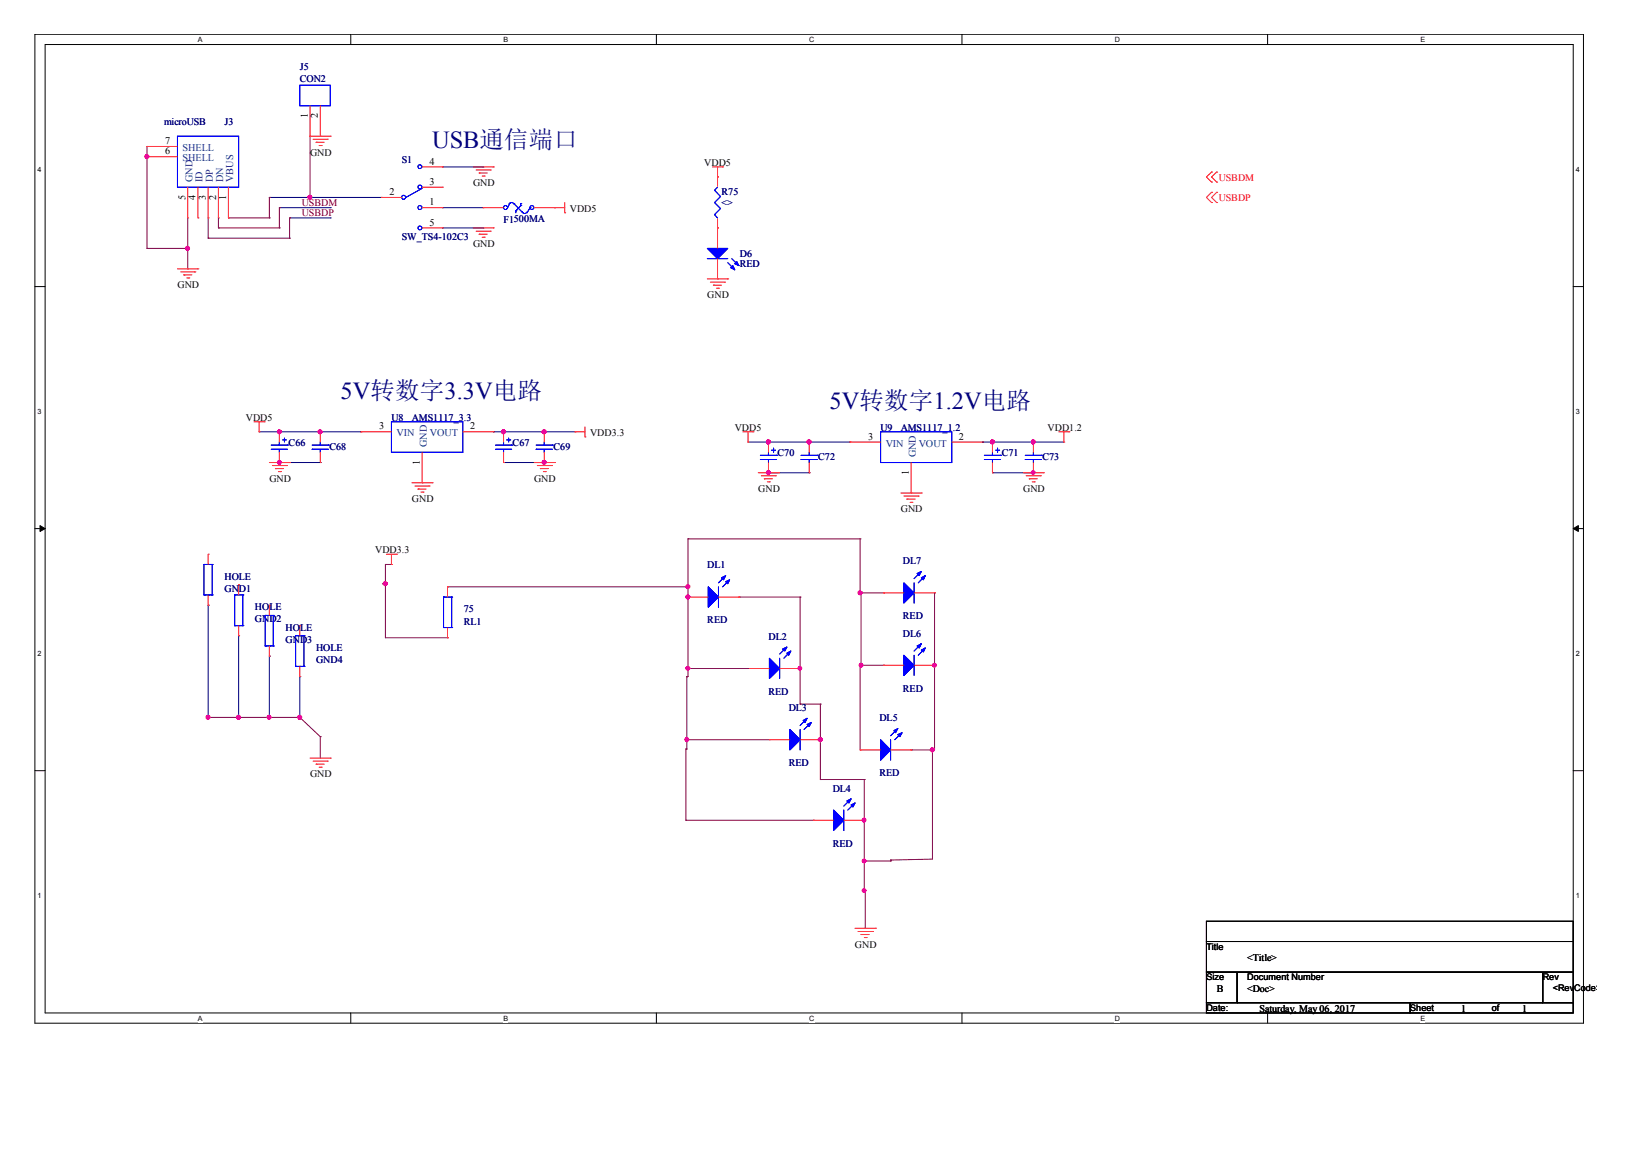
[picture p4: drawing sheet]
<svg xmlns="http://www.w3.org/2000/svg" width="297mm" height="210mm" viewBox="0 0 297 210" stroke-linecap="round" stroke-linejoin="round" font-family="sans-serif">
<path d="M6.3 6.2h281.9v179.9h-281.9zM8.2 8.1h278.1v176.1h-278.1z" fill="none" stroke="#000" stroke-width=".18"/>
<g fill="#fff">
<path d="M36 6.4h.8v1.5h-.8z"/>
<path d="M36 184.5h.8v1.4h-.8z"/>
</g>
<path d="M63.8 6.2v1.9M63.8 184.2v1.9" fill="none" stroke="#000" stroke-width=".18"/>
<g fill="#fff">
<path d="M91.7 6.4h.8v1.5h-.8z"/>
<path d="M91.7 184.5h.8v1.4h-.8z"/>
</g>
<path d="M119.5 6.2v1.9M119.5 184.2v1.9" fill="none" stroke="#000" stroke-width=".18"/>
<g fill="#fff">
<path d="M147.3 6.4h.9v1.5h-.9z"/>
<path d="M147.3 184.5h.9v1.4h-.9z"/>
</g>
<path d="M175.1 6.2v1.9M175.1 184.2v1.9" fill="none" stroke="#000" stroke-width=".18"/>
<g fill="#fff">
<path d="M202.9 6.4h.9v1.5h-.9z"/>
<path d="M202.9 184.5h.9v1.4h-.9z"/>
</g>
<path d="M230.7 6.2v1.9M230.7 184.2v1.9" fill="none" stroke="#000" stroke-width=".18"/>
<g fill="#fff">
<path d="M258.5 6.4h.9v1.5h-.9z"/>
<path d="M258.5 184.5h.9v1.4h-.9z"/>
<path d="M6.8 30.1h.7v1.5h-.7z"/>
<path d="M286.8 30.1h.7v1.5h-.7z"/>
<path d="M6.8 74.1h.7v1.5h-.7z"/>
<path d="M286.8 74.1h.7v1.5h-.7z"/>
</g>
<path d="M6.3 52.1h1.9M286.3 52.1h1.9" fill="none" stroke="#000" stroke-width=".18"/>
<g fill="#fff">
<path d="M6.8 118.2h.7v1.4h-.7z"/>
<path d="M286.8 118.2h.7v1.4h-.7z"/>
</g>
<path d="M6.3 96.2h1.9M286.3 96.2h1.9" fill="none" stroke="#000" stroke-width=".18"/>
<g fill="#000" stroke="#000" stroke-width=".18">
<path d="M7.3 95.6l.9 .6-.9 .5z" fill-rule="evenodd"/>
<path d="M286.3 96.2l1-.6v1.1z" fill-rule="evenodd"/>
</g>
<g fill="#fff">
<path d="M6.8 162.2h.7v1.5h-.7z"/>
<path d="M286.8 162.2h.7v1.5h-.7z"/>
</g>
<path d="M6.3 140.2h1.9M286.3 140.2h1.9M219.6 167.6h66.7v3.7h-66.7zM219.6 171.3h66.7v5.5h-66.7zM219.6 176.8h5.6v5.6h-5.6zM225.2 176.8h55.6v5.6h-55.6zM280.8 176.8h5.5v5.6h-5.5zM219.6 182.4h37.1v1.8h-37.1zM256.7 182.4h29.6v1.8h-29.6z" fill="none" stroke="#000" stroke-width=".18"/>
<g fill="none" stroke="#000080" stroke-width=".18">
<path d="M49 35.9h20.4M50.8 37.8h9.3M52.7 39.6h7.4M56.4 35.9h.1M60.1 39.6h.1M60.1 37.8h.1M69.4 35.9h.1M80.5 37.8h.1M80.5 37.8h7.4M80.5 30.4h7.4M87.9 30.4h.1M80.5 41.5h7.4"/>
<path d="M87.9 41.5h.1M47.2 78.5h18.5M50.8 78.5h.1M58.3 78.5h.1M65.7 78.5h.1M89.8 78.5h.1M89.8 78.5h14.8M91.7 78.5h.1M99.1 78.5h.1M50.8 84.1h7.5M58.3 84.1h.1M91.7 84.1h7.4"/>
<path d="M99.1 84.1h.1M136.1 80.4h18.6M139.9 80.4h.1M139.9 86h7.4M147.3 80.4h.1M147.3 86h.1M154.7 80.4h.1M178.8 80.4h.1M178.8 80.4h14.8M180.6 80.4h.1M180.6 86h7.5M188.1 80.4h.1"/>
<path d="M188.1 86h.1M37.9 110.1h.1M37.9 110.1v20.6M43.4 115.6h.1M43.4 115.6v14.9M49 119.4h.1M49 119.4v11.1M37.9 130.5h.1M54.6 123.1h.1M54.6 123.1v7.4"/>
</g>
<g fill="#f0f" stroke="#f0f" stroke-width=".18">
<circle cx="49" cy="130.5" r=".35"/>
<circle cx="50.8" cy="78.5" r=".34"/>
<circle cx="58.2" cy="78.5" r=".34"/>
<circle cx="50.8" cy="84.1" r=".35"/>
<circle cx="99" cy="84.1" r=".37"/>
<circle cx="99" cy="78.5" r=".36"/>
<circle cx="91.6" cy="78.5" r=".36"/>
<circle cx="188" cy="80.4" r=".35"/>
<circle cx="139.8" cy="80.4" r=".37"/>
<circle cx="147.2" cy="80.4" r=".37"/>
<circle cx="139.9" cy="85.9" r=".36"/>
<circle cx="188" cy="85.9" r=".34"/>
<circle cx="180.6" cy="80.4" r=".35"/>
<circle cx="125.2" cy="121.5" r=".36"/>
<circle cx="125" cy="134.5" r=".35"/>
<circle cx="145.6" cy="121.5" r=".34"/>
<circle cx="149.3" cy="134.5" r=".37"/>
<circle cx="157.3" cy="162" r=".34"/>
<circle cx="125.2" cy="108.6" r=".37"/>
<circle cx="170.1" cy="121" r=".36"/>
<circle cx="169.7" cy="136.4" r=".37"/>
<circle cx="156.7" cy="121" r=".34"/>
<circle cx="156.5" cy="107.8" r=".36"/>
<circle cx="157.3" cy="149.2" r=".35"/>
<circle cx="157.3" cy="156.6" r=".34"/>
<circle cx="125.2" cy="106.7" r=".37"/>
<circle cx="70.1" cy="106.2" r=".37"/>
<circle cx="54.5" cy="130.5" r=".37"/>
<circle cx="37.9" cy="130.5" r=".37"/>
<circle cx="43.4" cy="130.5" r=".37"/>
<circle cx="34.1" cy="45.2" r=".37"/>
<circle cx="26.7" cy="28.5" r=".37"/>
<circle cx="56.4" cy="35.9" r=".37"/>
</g>
<g fill="none" stroke="#800040" stroke-width=".18">
<path d="M26.8 28.5h.1M26.8 26.6v18.6M34.2 39.6v9.3M37.9 39.6v3.7M39.8 39.6v1.9M41.6 39.6h7.4M49 39.6h.1M49 35.9h.1M49 35.9v3.7M50.8 37.8h.1M50.8 37.8v3.7M52.7 39.6h.1"/>
<path d="M52.7 39.6v3.7M56.4 35.9h.1M56.4 24.8v11.1M26.8 45.2h.1M26.8 45.2h7.4M34.2 45.2h.1M34.2 48.9h.1M37.9 43.3h.1M37.9 43.3h14.8M39.8 41.5h.1M39.8 41.5h11M50.8 41.5h.1"/>
<path d="M52.7 43.3h.1M125.2 98h.1M125.2 98v25.1h-.2M125.2 98h31.3M156.5 98h.1M156.5 98v9.8M69.6 106.2h.1M69.6 106.2h.5M70.1 102.7h.1M70.1 106.2h.1M70.1 102.7h1.1M70.1 102.7v13.3h11.3"/>
<path d="M81.4 106.7h.1M81.4 116h.1M81.4 106.7h43.8M125.2 108.6h.1M125.2 106.7h.1M134.5 108.6h.1M134.5 108.6h11.1M145.6 108.6h.1M145.6 108.6v19.5M156.5 107.8h4.3M156.7 107.7h.1M156.7 107.7v13.3"/>
<path d="M156.7 107.7l-.2 .1M160.8 107.8h.1M170.1 107.8h.1M170.1 107.8v28.6h-4.3M37.9 130.5h.1M37.9 130.5h16.7M43.4 130.5h.1M49 130.5h.1M54.6 130.5h.1M54.6 130.5l3.7 3.5M58.3 134h.1M58.3 134v3.9"/>
<path d="M124.8 136.2h.1M124.8 136.2v13M125 134.5h.1M125 123.1h.1M125 134.5h15M125 123.1v13.1h-.2M125.2 121.6h.1M125.2 121.6h11.2M145.6 121.6h.1M145.6 128.1h.1M145.6 128.1h3.7M149.3 134.5h.1"/>
<path d="M149.3 128.1h.1M149.3 128.1v13.7M156.5 121h.1M156.5 121v15.4M156.5 121h4.3M156.7 121h.1M160.8 121h.1M165.8 136.4h.1M169.7 136.4h.1M169.7 136.4v19.9l-7.6 .1M170.1 121h.1M124.8 149.2h.1"/>
<path d="M124.8 149.2h23.2M149.3 141.8h.1M149.3 141.8h8M157.3 141.8h.1M157.3 156.6h.1M157.3 149.2h.1M157.3 141.8v20.2M157.3 156.6h4.8M162.1 156.4h.1M162.1 156.6h.1M162.1 156.4v.2M157.1 162h.1"/>
<path d="M157.1 162h.4M157.3 162h.1M157.5 162h.1M157.5 162v6.8"/>
</g>
<g fill="none" stroke="#f00" stroke-width=".18">
<path d="M56.4 19.2v5.6M58.3 19.2v5.6M26.8 28.5h.1M26.8 26.6h.1M26.8 28.5h5.5M26.8 26.6h5.5M34.2 39.6h.1M34.2 34.1v5.5M36 39.6h.1M36 34.1v5.5M37.9 39.6h.1M37.9 34.1v5.5"/>
<path d="M39.8 39.6h.1M39.8 34.1v5.5M41.6 39.6h.1M41.6 34.1v5.5M56.4 24.8h.1M56.4 24.8h3.7M57 25.3h2.6M57.5 25.9h.1M57.5 25.9h1.5M58.1 26.5h.4M58.3 24.8h.1M58.5 26.5h.1"/>
<path d="M59.6 25.3h.1M60.1 24.8h.1M69.4 35.9h.1M69.4 35.9h3.7M76.8 37.8h3.7M76.8 30.4h3.7M76.8 34.1h3.7M80.5 34.1h.1M80.5 37.8h.1M80.5 30.4h.1M86.1 30.4h3.7M86.7 30.9h2.5"/>
<path d="M87.2 31.5h.1M87.2 31.5h1.5M87.8 32h.3M87.9 37.8h.1M87.9 37.8h3.8M88.1 32h.1M89.2 30.9h.1M89.8 30.4h.1M97.2 37.8h5.6M100.9 37.8h.1M102.8 38.7h.1M102.8 36.8v1.9"/>
<path d="M129.7 30.4h1.8M130.6 32.2h.1M130.6 30.4v3.5M130.6 39.8v5.4M131.5 30.4h.1M220.5 31.3h.1M220.5 33.1h.1M220.5 35h.1M220.5 36.8h.1M220.5 31.3l-.9 .9 .9 .9M220.5 35l-.9 .9 .9 .9M221.4 33.1h.1"/>
<path d="M221.4 31.3h.1M221.4 36.8h.1M221.4 35h.1M221.4 31.3l-.9 .9 .9 .9M221.4 35l-.9 .9 .9 .9M32.3 48.9h3.7M32.9 49.5h2.6M33.4 50h.1M33.4 50h1.5M34 50.6h.4M34.4 50.6h.1M35.5 49.5h.1"/>
<path d="M36 48.9h.1M76.8 41.5h3.7M80.5 41.5h.1M86.1 41.5h3.7M86.7 42.1h2.5M87.2 42.6h.1M87.2 42.6h1.5M87.8 43.2h.3M88.1 43.2h.1M89.2 42.1h.1M89.8 41.5h.1M128.7 50.7h3.8"/>
<path d="M129.3 51.3h2.6M129.8 51.9h.1M129.8 51.9h1.5M130.4 52.4h.4M130.6 41.5h.1M130.6 50.7h.1M130.6 47v3.7M130.8 52.4h.1M131.9 51.3h.1M132.5 50.7h.1M46.2 76.7h1.9M47.2 78.5h.1"/>
<path d="M47.2 76.7v1.8M48.1 76.7h.1M50.8 78.5h.1M50.8 78.5v1.9M58.3 78.5h.1M58.3 78.5v1.9M65.7 78.5h.1M65.7 78.5h5.5M84.2 78.5h5.6M89.8 78.5h.1M91.7 78.5h.1M91.7 78.5v1.9"/>
<path d="M99.1 78.5h.1M99.1 78.5v1.9M104.6 78.5h.1M104.6 78.5h1.9M106.5 79.5h.1M106.5 77.7v1.8M135.2 78.5h1.9M136.1 78.5v1.9M137.1 78.5h.1M192.7 78.5h1.9M193.6 78.5v1.9M194.6 78.5h.1"/>
<path d="M49 84.1h3.7M49.6 84.7h2.6M50.1 85.2h.1M50.1 85.2h1.5M50.7 85.8h.4M50.8 84.1h.1M50.8 82.3v1.8M51.1 85.8h.1M52.2 84.7h.1M52.7 84.1h.1M58.3 84.1h.1M58.3 82.3v1.8"/>
<path d="M75 87.8h3.7M75.5 88.4h2.6M76.1 89h.1M76.1 89h1.5M76.6 89.5h.4M76.8 87.8h.1M76.8 82.3v5.5M77 89.5h.1M78.1 88.4h.1M78.7 87.8h.1M91.7 84.1h.1M91.7 82.3v1.8"/>
<path d="M97.2 84.1h3.7M97.8 84.7h2.6M98.3 85.2h.1M98.3 85.2h1.5M98.9 85.8h.4M99.1 84.1h.1M99.1 82.3v1.8M99.3 85.8h.1M100.4 84.7h.1M100.9 84.1h.1M136.1 80.4h.1M138 86h3.7"/>
<path d="M138.6 86.5h2.5M139.1 87.1h.1M139.1 87.1h1.5M139.7 87.6h.3M139.9 80.4h.1M139.9 86h.1M139.9 80.4v1.9M139.9 84.1v1.9M140 87.6h.1M141.1 86.5h.1M141.7 86h.1M147.3 86h.1"/>
<path d="M147.3 80.4h.1M147.3 80.4v1.9M147.3 84.1v1.9M154.7 80.4h.1M154.7 80.4h5.6M164 89.7h3.7M164.5 90.2h2.6M165.1 90.8h.1M165.1 90.8h1.5M165.7 91.4h.3M165.8 89.7h.1M165.8 84.1v5.6"/>
<path d="M166 91.4h.1M167.1 90.2h.1M167.7 89.7h.1M173.2 80.4h5.6M178.8 80.4h.1M180.6 80.4h.1M180.6 86h.1M180.6 80.4v1.9M180.6 84.1v1.9M186.2 86h3.7M186.8 86.5h2.6M187.3 87.1h.1"/>
<path d="M187.3 87.1h1.5M187.9 87.6h.4M188.1 86h.1M188.1 80.4h.1M188.1 80.4v1.9M188.1 84.1v1.9M188.3 87.6h.1M189.4 86.5h.1M189.9 86h.1M193.6 80.4h.1M37.9 110.1h.1M37.9 100.8h.1"/>
<path d="M37.9 100.8v1.9M37.9 108.2v1.9M43.4 115.6h.1M43.4 106.4h.1M43.4 106.4v1.8M43.4 113.8v1.8M49 119.4h.1M49 110.1h.1M49 110.1v1.8M49 117.5v1.9M54.6 113.8h.1M54.6 113.8v1.8"/>
<path d="M70.3 100.8h1.9M71.2 102.7h.1M71.2 100.8v1.9M72.2 100.8h.1M81.4 116h.1M81.4 106.7h.1M81.4 106.7v1.9M81.4 114.1v1.9M125.2 108.6h.1M125.2 108.6h3.7M130.8 108.6h3.7M134.5 108.6h.1"/>
<path d="M160.8 107.8h.1M160.8 107.8h3.7M166.4 107.8h3.7M170.1 107.8h.1M54.6 123.1h.1M54.6 121.2v1.9M56.4 137.9h3.7M57 138.4h2.6M57.5 139h.1M57.5 139h1.5M58.1 139.5h.4M58.5 139.5h.1"/>
<path d="M59.6 138.4h.1M60.1 137.9h.1M136.4 121.6h.1M136.4 121.6h3.6M140 134.5h.1M140 134.5h3.8M141.9 121.6h3.7M145.6 121.6h.1M145.6 134.5h3.7M149.3 134.5h.1M156.5 136.4h.1M156.5 136.4h3.8"/>
<path d="M160.8 121h.1M160.8 121h3.7M162.1 136.4h3.7M165.8 136.4h.1M166.4 121h3.7M170.1 121h.1M148 149.2h.1M148 149.2h3.7M153.6 149.2h3.7M157.3 149.2h.1M155.6 168.8h3.7M156.2 169.4h2.6"/>
<path d="M156.7 170h.1M156.7 170h1.5M157.3 170.5h.3M157.6 170.5h.1M158.8 169.4h.1M159.3 168.8h.1"/>
</g>
<g fill="none" stroke="#00f" stroke-width=".18">
<path d="M54.6 15.5h5.5v3.7h-5.5zM32.3 24.8h11.1v9.3h-11.1zM76.8 34.3l-2.9 1.6M92.7 37.1l.2-.2a.49 .49 0 0 1 .7 .2M92.8 37h.1M92.8 37l-.4 .8M93.5 37h.1M93.5 37l1.7 1.7M93.9 38.3h.1M93.9 38.3v.4M94.8 37.4h.1M94.8 37h.1"/>
<path d="M94.8 37.4l-.9 .9M94.8 37v.4M95 38.5a.51 .51 0 0 0 .5 .3 .51 .51 0 0 0 .5-.3M96.5 37.8h.1M96.5 37.8l-.6 .9M130.6 34.1l-.6 .5 1.1 1.1-1.1 1.1 1.1 1.1-1.1 1.1 .6 .6M128.7 47h3.8M132.5 47.8l1.2 1.3M133.2 47l1.3 1.3M51.8 79.7v.7M71.2 76.7h13v5.6h-13zM92.6 79.7v.7"/>
<path d="M160.3 78.5h12.9v5.6h-12.9zM49.4 81h2.9M49.4 81.7h2.9M50.8 80.4v.6M50.8 81.7v.6M51.4 80h.8M52.3 81h.1M56.8 81.7h.1M56.8 81h3M56.8 81.7h3M58.3 80.4v.6M58.3 81.7v.6"/>
<path d="M59.8 81h.1M90.2 81h2.9M90.2 81.7h2.9M91.7 80.4v.6M91.7 81.7v.6M92.2 80h.8M93.1 81h.1M97.6 81.7h.1M97.6 81h2.9M97.6 81.7h2.9M99.1 80.4v.6M99.1 81.7v.6"/>
<path d="M100.5 81h.1M138.4 82.8h3M138.4 83.6h3M139.9 82.3v.5M139.9 83.6v.5M140.4 81.9h.7M140.8 81.5v.8M141.4 82.8h.1M145.8 83.6h.1M145.8 82.8h3M145.8 83.6h3M147.3 82.3v.5"/>
<path d="M147.3 83.6v.5M148.8 82.8h.1M179.2 82.8h2.9M179.2 83.6h2.9M180.6 82.3v.5M180.6 83.6v.5M181.2 81.9h.7M181.6 81.5v.8M182.1 82.8h.1M186.6 83.6h.1M186.6 82.8h3M186.6 83.6h3"/>
<path d="M188.1 82.3v.5M188.1 83.6v.5M189.6 82.8h.1M37.1 102.7h.1M37.1 108.2h.1M37.1 108.2h1.5M37.1 102.7h1.5M37.1 102.7v5.5M37.9 108.2h.1M38.6 108.2h.1M38.6 102.7h.1M38.6 102.7v5.5"/>
<path d="M42.7 108.2h.1M42.7 113.8h.1M42.7 113.8h1.5M42.7 108.2h1.5M42.7 108.2v5.6M43.4 113.8h.1M44.2 113.8h.1M44.2 108.2h.1M44.2 108.2v5.6M48.3 111.9h.1M48.3 117.5h.1M48.3 117.5h1.4"/>
<path d="M48.3 111.9h1.4M48.3 111.9v5.6M49 117.5h.1M49.7 117.5h.1M49.7 111.9h.1M49.7 111.9v5.6M53.8 115.6h.1M53.8 115.6h1.5M53.8 115.6v5.6M55.3 115.6h.1M55.3 115.6v5.6M80.7 114.1h.1"/>
<path d="M80.7 108.6h.1M80.7 114.1h1.5M80.7 108.6v5.5M80.7 108.6h1.5M81.4 114.1h.1M82.2 108.6h.1M82.2 114.1h.1M82.2 108.6v5.5M130.8 106.7v3.8M132.1 104.7l-1.3 1.3M132.8 105.5l-1.3 1.2M141.9 119.7v3.7"/>
<path d="M143.2 117.7l-1.3 1.3M143.9 118.4l-1.2 1.3M166.4 106v3.7M166.4 119.2v3.7M167.7 117.1l-1.3 1.3M167.7 103.9l-1.3 1.4M168.4 117.9l-1.3 1.3M168.4 104.7l-1.3 1.3M53.8 121.2h.1M53.8 121.2h1.5M54.6 121.2h.1M55.3 121.2h.1"/>
<path d="M145.6 132.7v3.7M146.9 130.7l-1.3 1.3M147.7 131.4l-1.4 1.3M162.1 134.5v3.8M163.4 132.5l-1.3 1.3M164.2 133.3l-1.3 1.2M153.6 147.3v3.8M154.9 145.3l-1.3 1.3M155.6 146.1l-1.3 1.2"/>
<circle cx="73.5" cy="35.9" r=".37"/>
<circle cx="76.4" cy="34" r=".37"/>
<circle cx="76.4" cy="37.7" r=".37"/>
<circle cx="76.4" cy="30.3" r=".36"/>
<circle cx="92" cy="37.7" r=".37"/>
<circle cx="96.8" cy="37.7" r=".35"/>
<circle cx="76.4" cy="41.5" r=".36"/>
</g>
<g fill="#00f" stroke="#00f" stroke-width=".18">
<path d="M151.7 147.3l1.9 1.9-1.9 1.9z" fill-rule="evenodd"/>
<path d="M154.9 146.4l.7-.3-.4 .7z" fill-rule="evenodd"/>
<path d="M154.1 145.7l.8-.4-.4 .8z" fill-rule="evenodd"/>
<path d="M151.7 147.3l1.9 1.9-1.9 1.9z" fill-rule="evenodd"/>
<path d="M154.9 146.4l.7-.3-.4 .7z" fill-rule="evenodd"/>
<path d="M154.1 145.7l.8-.4-.4 .8z" fill-rule="evenodd"/>
<path d="M164.5 119.2l1.9 1.8-1.9 1.9z" fill-rule="evenodd"/>
<path d="M167.7 118.3l.7-.4-.3 .7z" fill-rule="evenodd"/>
<path d="M166.9 117.5l.8-.4-.4 .8z" fill-rule="evenodd"/>
<path d="M164.5 119.2l1.9 1.8-1.9 1.9z" fill-rule="evenodd"/>
<path d="M167.7 118.3l.7-.4-.3 .7z" fill-rule="evenodd"/>
<path d="M166.9 117.5l.8-.4-.4 .8z" fill-rule="evenodd"/>
<path d="M143.8 132.7l1.8 1.8-1.8 1.9z" fill-rule="evenodd"/>
<path d="M146.9 131.8l.8-.4-.4 .7z" fill-rule="evenodd"/>
<path d="M146.2 131l.7-.3-.4 .7z" fill-rule="evenodd"/>
<path d="M143.8 132.7l1.8 1.8-1.8 1.9z" fill-rule="evenodd"/>
<path d="M146.9 131.8l.8-.4-.4 .7z" fill-rule="evenodd"/>
<path d="M146.2 131l.7-.3-.4 .7z" fill-rule="evenodd"/>
<path d="M160.3 134.5l1.8 1.9-1.8 1.9z" fill-rule="evenodd"/>
<path d="M163.4 133.6l.8-.3-.4 .7z" fill-rule="evenodd"/>
<path d="M162.7 132.9l.7-.4-.4 .8z" fill-rule="evenodd"/>
<path d="M160.3 134.5l1.8 1.9-1.8 1.9z" fill-rule="evenodd"/>
<path d="M163.4 133.6l.8-.3-.4 .7z" fill-rule="evenodd"/>
<path d="M162.7 132.9l.7-.4-.4 .8z" fill-rule="evenodd"/>
<path d="M164.5 106l1.9 1.8-1.9 1.9z" fill-rule="evenodd"/>
<path d="M167.7 105.1l.7-.4-.3 .8z" fill-rule="evenodd"/>
<path d="M166.9 104.3l.8-.4-.4 .8z" fill-rule="evenodd"/>
<path d="M164.5 106l1.9 1.8-1.9 1.9z" fill-rule="evenodd"/>
<path d="M167.7 105.1l.7-.4-.3 .8z" fill-rule="evenodd"/>
<path d="M166.9 104.3l.8-.4-.4 .8z" fill-rule="evenodd"/>
<path d="M128.7 45.2h3.8l-1.9 1.8z" fill-rule="evenodd"/>
<path d="M133.4 48.3l.3 .8-.7-.4z" fill-rule="evenodd"/>
<path d="M133.7 48l.4-.4 .4 .7z" fill-rule="evenodd"/>
<path d="M128.7 45.2h3.8l-1.9 1.8z" fill-rule="evenodd"/>
<path d="M133.4 48.3l.3 .8-.7-.4z" fill-rule="evenodd"/>
<path d="M133.7 48l.4-.4 .4 .7z" fill-rule="evenodd"/>
<path d="M140 119.7l1.9 1.9-1.9 1.8z" fill-rule="evenodd"/>
<path d="M143.2 118.8l.7-.4-.3 .8z" fill-rule="evenodd"/>
<path d="M142.5 118l.7-.3-.4 .7z" fill-rule="evenodd"/>
<path d="M140 119.7l1.9 1.9-1.9 1.8z" fill-rule="evenodd"/>
<path d="M143.2 118.8l.7-.4-.3 .8z" fill-rule="evenodd"/>
<path d="M142.5 118l.7-.3-.4 .7z" fill-rule="evenodd"/>
<path d="M128.9 106.7l1.9 1.9-1.9 1.9z" fill-rule="evenodd"/>
<path d="M132.1 105.8l.7-.3-.3 .7z" fill-rule="evenodd"/>
<path d="M131.3 105.1l.8-.4-.4 .8z" fill-rule="evenodd"/>
<path d="M128.9 106.7l1.9 1.9-1.9 1.9z" fill-rule="evenodd"/>
<path d="M132.1 105.8l.7-.3-.3 .7z" fill-rule="evenodd"/>
<path d="M131.3 105.1l.8-.4-.4 .8z" fill-rule="evenodd"/>
</g>
<g font-size="4.4" fill="#000080">
<text x="78.7" y="26.9">USB通信端口</text>
<text x="62" y="72.5">5V转数字3.3V电路</text>
<text x="151" y="74.4">5V转数字1.2V电路</text>
</g>
<g font-size="1.9">
<text x="56" y="21.5" transform="rotate(-90 56 21.5)">1</text>
<text x="57.9" y="21.5" transform="rotate(-90 57.9 21.5)">2</text>
<text x="30.1" y="28.1">6</text>
<text x="30.1" y="26.2">7</text>
<text x="78.1" y="29.9">4</text>
<text x="70.9" y="35.5">2</text>
<text x="78.1" y="33.6">3</text>
<text x="33.7" y="36.3" transform="rotate(-90 33.7 36.3)">5</text>
<text x="35.6" y="36.3" transform="rotate(-90 35.6 36.3)">4</text>
<text x="37.5" y="36.3" transform="rotate(-90 37.5 36.3)">3</text>
<text x="39.3" y="36.3" transform="rotate(-90 39.3 36.3)">2</text>
<text x="41.1" y="36.3" transform="rotate(-90 41.1 36.3)">1</text>
<text x="78.1" y="37.4">1</text>
<text x="78.1" y="41">5</text>
<text x="69" y="78.1">3</text>
<text x="85.6" y="78.1">2</text>
<text x="158" y="80">3</text>
<text x="174.5" y="80">2</text>
<text x="76.4" y="84.5" transform="rotate(-90 76.4 84.5)">1</text>
<text x="165.4" y="86.4" transform="rotate(-90 165.4 86.4)">1</text>
</g>
<g font-size="1.9" fill="#004080">
<text x="33.2" y="29.4">SHELL</text>
<text x="33.2" y="27.5">SHELL</text>
<text x="35" y="33.1" transform="rotate(-90 35 33.1)">GND</text>
<text x="36.9" y="33.1" transform="rotate(-90 36.9 33.1)">ID</text>
<text x="38.7" y="33.1" transform="rotate(-90 38.7 33.1)">DP</text>
<text x="40.6" y="33.1" transform="rotate(-90 40.6 33.1)">DN</text>
<text x="42.4" y="33.1" transform="rotate(-90 42.4 33.1)">VBUS</text>
<text x="72.2" y="79.4">VIN</text>
<text x="77.7" y="81.3" transform="rotate(-90 77.7 81.3)">GND</text>
<text x="78.2" y="79.4">VOUT</text>
<text x="161.2" y="81.3">VIN</text>
<text x="166.7" y="83.2" transform="rotate(-90 166.7 83.2)">GND</text>
<text x="167.2" y="81.3">VOUT</text>
</g>
<g font-size="1.8" fill="#000080">
<text x="54.6" y="12.7">J5</text>
<text x="54.6" y="15">CON2</text>
<text x="29.9" y="22.7">microUSB</text>
<text x="40.9" y="22.7">J3</text>
<text x="73.1" y="29.6">S1</text>
<text x="131.3" y="35.5">R75</text>
<text x="91.7" y="40.5">F1500MA</text>
<text x="131.3" y="37.4">&lt;&gt;</text>
<text x="73.1" y="43.7">SW_TS4-102C3</text>
<text x="134.7" y="46.7">D6</text>
<text x="134.7" y="48.5">RED</text>
<text x="71.2" y="76.5">U8</text>
<text x="75" y="76.5">AMS1117_3.3</text>
<text x="52.5" y="81.1">C66</text>
<text x="59.9" y="81.9">C68</text>
<text x="93.3" y="81.1">C67</text>
<text x="100.8" y="81.9">C69</text>
<text x="141.5" y="83">C70</text>
<text x="148.9" y="83.7">C72</text>
<text x="160.3" y="78.4">U9</text>
<text x="164" y="78.4">AMS1117_1.2</text>
<text x="182.3" y="83">C71</text>
<text x="189.7" y="83.7">C73</text>
<text x="40.9" y="107.7">GND1</text>
<text x="40.9" y="105.4">HOLE</text>
<text x="128.7" y="103.4">DL1</text>
<text x="164.3" y="102.6">DL7</text>
<text x="46.4" y="113.2">GND2</text>
<text x="46.4" y="111">HOLE</text>
<text x="84.4" y="113.6">RL1</text>
<text x="84.4" y="111.4">75</text>
<text x="128.7" y="113.4">RED</text>
<text x="164.3" y="112.7">RED</text>
<text x="52" y="116.9">GND3</text>
<text x="52" y="114.7">HOLE</text>
<text x="57.5" y="118.4">HOLE</text>
<text x="139.9" y="116.4">DL2</text>
<text x="164.3" y="115.8">DL6</text>
<text x="57.5" y="120.6">GND4</text>
<text x="164.3" y="125.8">RED</text>
<text x="139.9" y="126.4">RED</text>
<text x="143.6" y="129.3">DL3</text>
<text x="160.1" y="131.2">DL5</text>
<text x="143.6" y="139.4">RED</text>
<text x="151.6" y="144">DL4</text>
<text x="160.1" y="141.2">RED</text>
<text x="151.6" y="154">RED</text>
</g>
<g font-size="1.8">
<text x="56.4" y="28.3">GND</text>
<text x="86.1" y="33.8">GND</text>
<text x="128.2" y="30.2">VDD5</text>
<text x="103.7" y="38.5">VDD5</text>
<text x="86.1" y="45">GND</text>
<text x="32.3" y="52.4">GND</text>
<text x="128.7" y="54.2">GND</text>
<text x="44.7" y="76.5">VDD5</text>
<text x="107.4" y="79.3">VDD3.3</text>
<text x="133.7" y="78.4">VDD5</text>
<text x="190.7" y="78.4">VDD1.2</text>
<text x="49" y="87.6">GND</text>
<text x="97.2" y="87.6">GND</text>
<text x="138" y="89.5">GND</text>
<text x="186.2" y="89.5">GND</text>
<text x="75" y="91.3">GND</text>
<text x="164" y="93.2">GND</text>
<text x="68.3" y="100.6">VDD3.3</text>
<text x="56.4" y="141.4">GND</text>
<text x="155.6" y="172.4">GND</text>
<text x="227" y="174.8">&lt;Title&gt;</text>
<text x="221.4" y="180.4">B</text>
<text x="227" y="180.4">&lt;Doc&gt;</text>
<text x="229.2" y="184">Saturday, May 06, 2017</text>
<text x="265.9" y="184">1</text>
<text x="277.1" y="184">1</text>
</g>
<g font-size="1.8" fill="#f00">
<text x="221.8" y="32.9">USBDM</text>
<text x="221.8" y="36.6">USBDP</text>
</g>
<g font-size="1.8" fill="#800000">
<text x="54.9" y="39.3">USBDP</text>
<text x="54.9" y="37.4">USBDM</text>
</g>
<g font-size="1.7">
<text x="219.6" y="172.7">Title</text>
<text x="219.6" y="178.3">Size</text>
<text x="227" y="178.3">Document Number</text>
<text x="280.8" y="178.3">Rev</text>
<text x="219.6" y="183.9">Date:</text>
<text x="256.7" y="183.9">Sheet</text>
<text x="271.5" y="183.9">of</text>
<text x="282.6" y="180.2">&lt;Rev</text>
<text x="286.5" y="180.2">Code&gt;</text>
</g>
<g font-size="1.3">
<text x="36" y="7.6">A</text>
<text x="91.7" y="7.6">B</text>
<text x="147.3" y="7.6">C</text>
<text x="202.9" y="7.6">D</text>
<text x="258.5" y="7.6">E</text>
<text x="6.8" y="31.3">4</text>
<text x="286.8" y="31.3">4</text>
<text x="6.8" y="75.3">3</text>
<text x="286.8" y="75.3">3</text>
<text x="6.8" y="119.4">2</text>
<text x="286.8" y="119.4">2</text>
<text x="6.8" y="163.4">1</text>
<text x="286.8" y="163.4">1</text>
<text x="36" y="185.6">A</text>
<text x="91.7" y="185.6">B</text>
<text x="147.3" y="185.6">C</text>
<text x="202.9" y="185.6">D</text>
<text x="258.5" y="185.6">E</text>
</g>
</svg>
